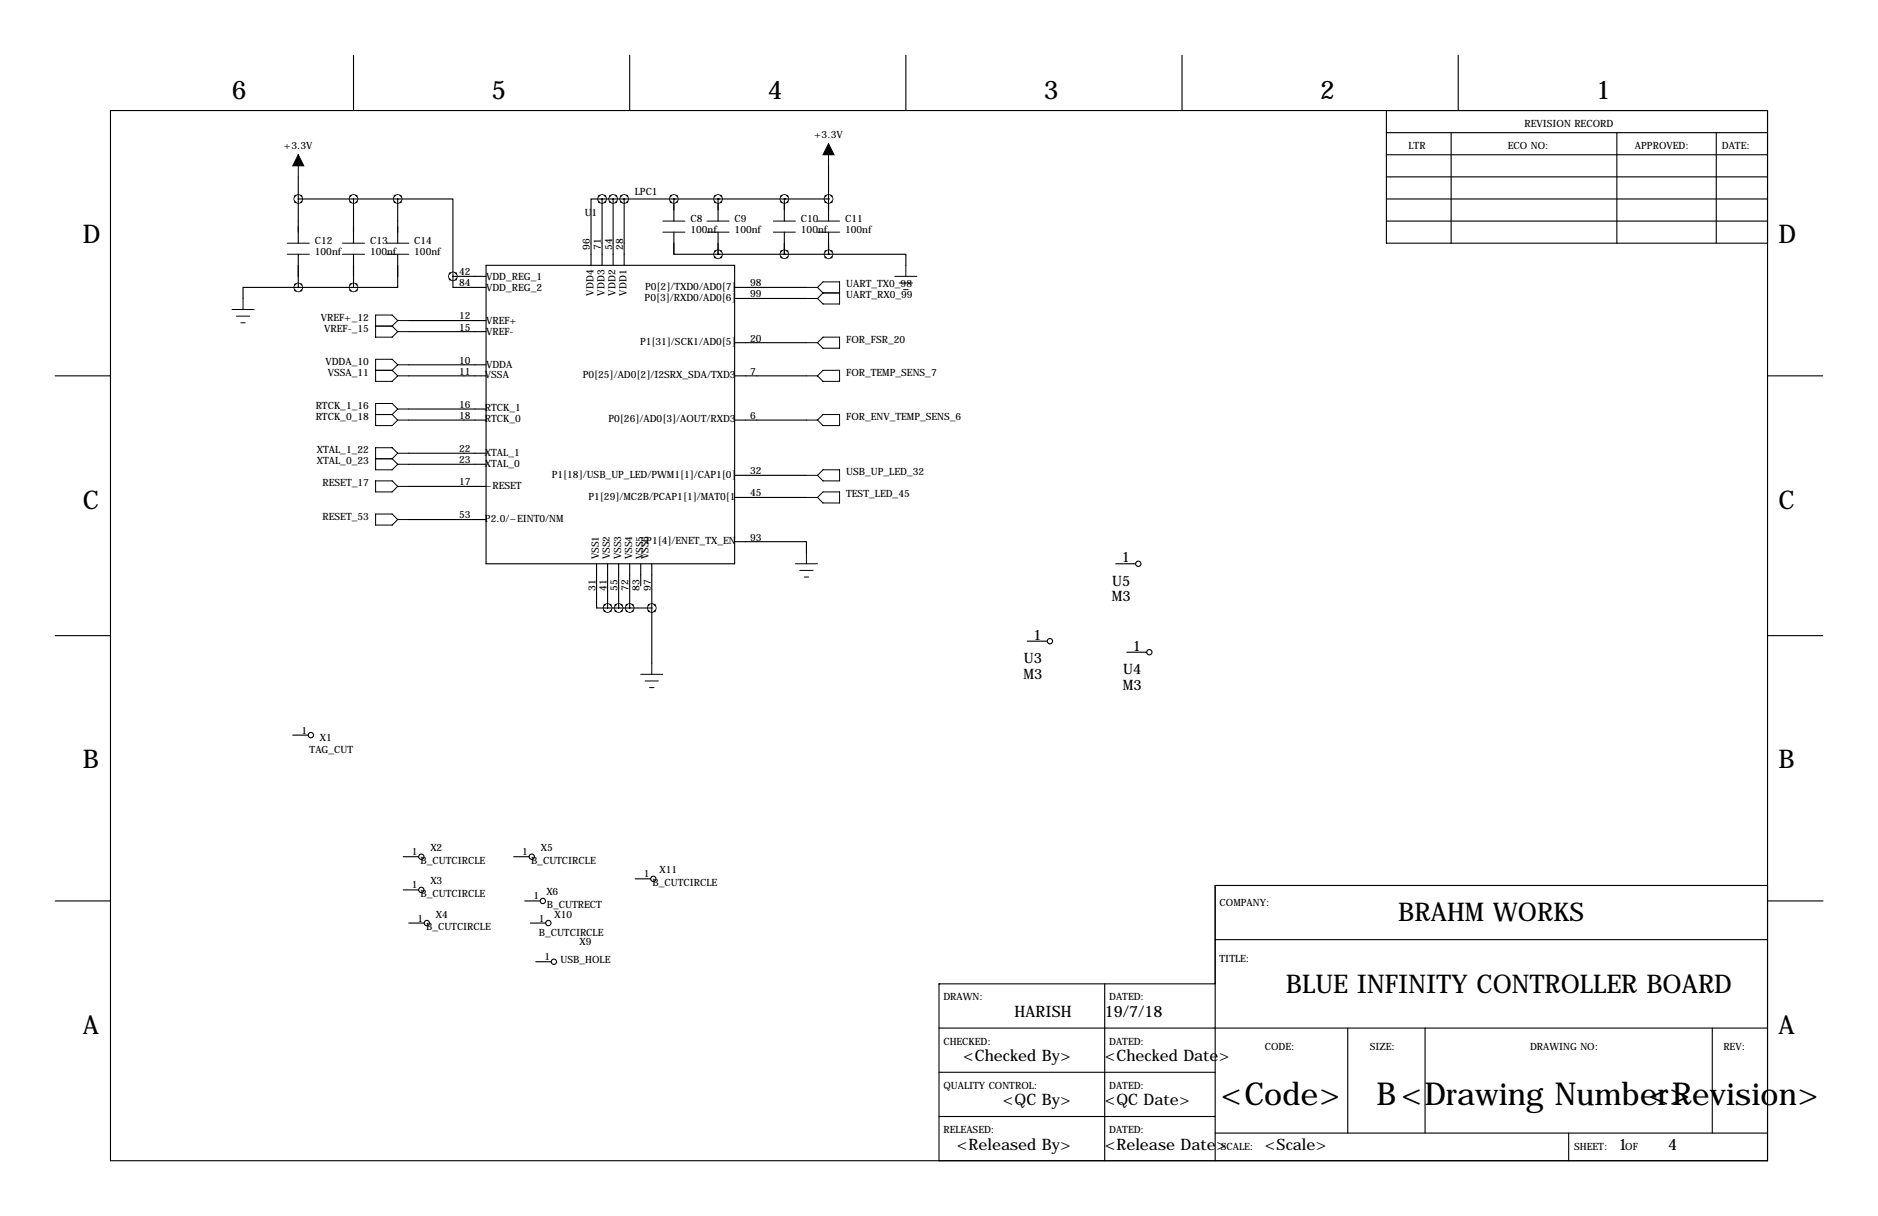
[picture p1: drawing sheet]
<svg xmlns="http://www.w3.org/2000/svg" width="432mm" height="279mm" viewBox="0 0 432 279" stroke-linecap="round" stroke-linejoin="round" font-family="sans-serif">
<g fill="none" stroke="#000" stroke-width=".25">
<path d="M81.3 12.7v12.7M144.8 12.7v12.7M208.3 12.7v12.7M271.8 12.7v12.7M335.3 12.7v12.7M25.4 25.4h381v241.3h-381zM190.5 38.1v12.7M318.8 30.5h87.6M318.8 35.6h87.6M318.8 25.4v30.5h87.6M333.7 30.5v25.4M371.8 30.5v25.4"/>
<path d="M394.6 30.5v25.4M68.6 45.7h22.8M68.6 40.6v15.3M68.6 58.4v7.6M81.3 45.7v10.2M81.3 58.4v7.6M91.4 45.7h12.7v17.8M91.4 58.4v7.6h-10.1M91.4 45.7v10.2M138.4 45.7h-2.5v15.3M138.4 45.7h52.1M138.4 45.7v15.3"/>
<path d="M141 45.7v15.3M143.5 45.7v15.3M154.9 45.7h.1M154.9 45.7v5.1M154.9 53.3v5.1h35.6M165.1 45.7h.1M165.1 58.4h.1M165.1 45.7v5.1M165.1 53.3v5.1M180.3 45.7h.1M180.3 58.4h.1M180.3 45.7v5.1"/>
<path d="M180.3 53.3v5.1M190.5 45.7h.1M190.5 58.4h.1M190.5 58.4h17.8v2.6M190.5 53.3v5.1M318.8 45.7h87.6M318.8 50.8h87.6M318.8 40.6h87.6M68.6 66h-12.7v2.6M68.6 66h12.7M94 73.7h17.8M94 76.2h17.8"/>
<path d="M104.1 63.5v2.5h7.7M104.1 63.5h7.7M111.8 61h57.1v68.5h-57.1zM168.9 66h16.5M168.9 68.6h16.5M168.9 78.7h16.5M12.7 86.4h12.7M94 86.4h17.8M94 83.8h17.8M94 94h17.8M94 96.5h17.8M168.9 86.4h16.5"/>
<path d="M168.9 96.5h16.5M406.4 86.4h12.7M94 104.1h17.8M94 106.7h17.8M94 111.8h17.8M94 119.4h17.8M168.9 109.2h16.5M168.9 114.3h16.5M137.2 129.5v10.2h2.5M139.7 129.5v10.2M139.7 139.7h10.2M142.2 129.5v10.2"/>
<path d="M144.8 129.5v10.2M147.3 129.5v5.1M149.9 129.5v22.9M168.9 124.5h16.5v2.5M256.5 129.5h4.6M12.7 146h12.7M236.2 147.3h4.6M259.1 149.9h4.6M406.4 146h12.7M67.3 168.9h3.6M92.7 196.8h3.6M118.1 196.8h3.6"/>
<path d="M12.7 207h12.7M92.7 204.5h3.6M94 212.1h3.5M120.6 207h3.6M121.9 212.1h3.6M146 201.9h3.6M279.4 215.9h127M406.4 203.5h-127v63.2M406.5 207h12.7M123.2 221h3.5M215.9 236.2h190.5M254 226.1v40.6"/>
<path d="M279.4 226.1h-63.5v40.6M309.9 236.2v24.1M327.7 236.2v24.1M393.7 236.2v24.1M215.9 246.4h63.5M215.9 256.5h63.5M279.4 260.3h127M360.7 260.3v6.4"/>
<circle cx="261.7" cy="129.5" r=".61"/>
<circle cx="241.4" cy="147.3" r=".61"/>
<circle cx="264.3" cy="149.9" r=".61"/>
<circle cx="71.5" cy="168.9" r=".61"/>
<circle cx="96.9" cy="196.8" r=".61"/>
<circle cx="122.3" cy="196.8" r=".61"/>
<circle cx="96.9" cy="204.5" r=".61"/>
<circle cx="98.1" cy="212.1" r=".61"/>
<circle cx="124.8" cy="207" r=".61"/>
<circle cx="126.1" cy="212.1" r=".61"/>
<circle cx="150.2" cy="201.9" r=".61"/>
<circle cx="127.4" cy="221" r=".61"/>
</g>
<g fill="none" stroke="#000" stroke-width=".23">
<path d="M68.6 35.6v5M190.5 33v5.1M66 55.9h5.1M66 58.4h5.1M78.7 55.9h5.1M78.7 58.4h5.1M88.9 55.9h5.1M88.9 58.4h5.1M152.4 50.8h5.1M152.4 53.3h5.1M162.6 50.8h5M162.6 53.3h5"/>
<path d="M177.8 50.8h5.1M177.8 53.3h5.1M188 50.8h5M188 53.3h5M53.3 71.1h5.1M54.4 72.6h3M55.4 74.2h1M55.9 68.6v2.5M86.4 74.9h3.8M90.2 74.9l1.2 1.3M91.4 73.7l-1.2-1.3h-3.8v5.1h3.8l1.2-1.3M91.4 76.2h2.6"/>
<path d="M91.4 73.7h2.6M91.4 73.7l-1.2 1.2M185.4 78.7h2.6M185.4 68.6h2.6M185.4 66h2.6M188 66l1.2-1.2h3.8v5h-3.8l-1.2-1.2M188 78.7l1.2-1.2h3.8v2.5h-3.8zM188 66l1.2 1.3M189.2 67.3h3.8M189.2 67.3l-1.2 1.3M205.7 63.5h5.1M206.8 65h3"/>
<path d="M207.8 66.5h1M208.3 61v2.5M86.4 95.2h3.8M86.4 85.1h3.8M90.2 85.1l1.2 1.3M90.2 95.2l1.2 1.3M91.4 96.5h2.6M91.4 94l-1.2-1.3h-3.8v5.1h3.8l1.2-1.3M91.4 86.4h2.6M91.4 83.8l-1.2-1.3h-3.8v5.1h3.8l1.2-1.2M91.4 83.8h2.6M91.4 83.8l-1.2 1.3"/>
<path d="M91.4 94h2.6M91.4 94l-1.2 1.2M185.4 96.5h2.6M185.4 86.4h2.6M188 96.5l1.2-1.3h3.8v2.6h-3.8zM188 86.4l1.2-1.3h3.8v2.5h-3.8zM86.4 110.5h3.8l1.2 1.3-1.2 1.2h-3.8zM86.4 118.1h3.8l1.2 1.3-1.2 1.3h-3.8zM86.4 105.4h3.8M90.2 105.4l1.2 1.3M91.4 104.1l-1.2-1.2h-3.8v5h3.8l1.2-1.2M91.4 111.8h2.6"/>
<path d="M91.4 104.1h2.6M91.4 104.1l-1.2 1.3M91.4 106.7h2.6M91.4 119.4h2.6M185.4 109.2h2.6M185.4 114.3h2.6M188 109.2l1.2-1.3h3.8v2.6h-3.8zM188 114.3l1.2-1.3h3.8v2.6h-3.8zM182.9 129.5h5.1M183.9 131.1h3M184.9 132.6h1M185.4 127v2.5"/>
<path d="M147.3 154.9h5.1M148.3 156.5h3.1M149.4 158h1M149.9 152.4v2.5"/>
</g>
<path d="M68.6 35.6l1.2 2.5h-2.5zM190.5 33l1.3 2.6h-2.6z" fill="#000" stroke="#000" stroke-width=".23"/>
<path d="M154.9 45.7a.07 .07 0 0 0 .1 0 .07 .07 0 0 0-.1 0zM165 45.7a.1 .1 0 0 0 .2 0 .1 .1 0 0 0-.2 0zM180.3 45.7a.07 .07 0 0 0 .1 0 .07 .07 0 0 0-.1 0zM165 58.4a.1 .1 0 0 0 .2 0 .1 .1 0 0 0-.2 0zM180.3 58.4a.07 .07 0 0 0 .1 0 .07 .07 0 0 0-.1 0zM190.4 58.4a.1 .1 0 0 0 .2 0 .1 .1 0 0 0-.2 0zM139.6 139.7a.1 .1 0 0 0 .2 0 .1 .1 0 0 0-.2 0zM142.2 139.7a.07 .07 0 0 0 .1 0 .07 .07 0 0 0-.1 0zM144.7 139.7a.1 .1 0 0 0 .2 0 .1 .1 0 0 0-.2 0zM104.1 63.5a.07 .07 0 0 0 .1 0 .07 .07 0 0 0-.1 0zM91.4 45.7a.07 .07 0 0 0 .1 0 .07 .07 0 0 0-.1 0zM81.2 45.7a.1 .1 0 0 0 .2 0 .1 .1 0 0 0-.2 0zM81.2 66a.1 .1 0 0 0 .2 0 .1 .1 0 0 0-.2 0zM68.5 66a.1 .1 0 0 0 .2 0 .1 .1 0 0 0-.2 0zM68.5 45.7a.1 .1 0 0 0 .2 0 .1 .1 0 0 0-.2 0zM138.4 45.7a.07 .07 0 0 0 .1 0 .07 .07 0 0 0-.1 0zM140.9 45.7a.07 .07 0 0 0 .1 0 .07 .07 0 0 0-.1 0zM143.4 45.7a.1 .1 0 0 0 .2 0 .1 .1 0 0 0-.2 0zM190.4 45.7a.1 .1 0 0 0 .2 0 .1 .1 0 0 0-.2 0zM149.8 139.7a.07 .07 0 0 0 .1 0 .07 .07 0 0 0-.1 0z" fill="#000" stroke="#000" stroke-width="2"/>
<g font-size="7.3">
<text x="280.7" y="254">&lt;Code&gt;</text>
<text x="316.5" y="254">B&lt;Drawing Number&gt;</text>
<text x="379" y="254">&lt;Revision&gt;</text>
</g>
<g font-size="5.9">
<text x="53.3" y="22.9">6</text>
<text x="113" y="22.9">5</text>
<text x="176.5" y="22.9">4</text>
<text x="240" y="22.9">3</text>
<text x="303.5" y="22.9">2</text>
<text x="367" y="22.9">1</text>
<text x="19" y="55.9">D</text>
<text x="408.9" y="55.9">D</text>
<text x="19" y="116.8">C</text>
<text x="408.9" y="116.8">C</text>
<text x="19" y="176.5">B</text>
<text x="408.9" y="176.5">B</text>
<text x="321.5" y="211.6">BRAHM WORKS</text>
<text x="295.7" y="228.1">BLUE INFINITY CONTROLLER BOARD</text>
<text x="19" y="237.5">A</text>
<text x="408.9" y="237.5">A</text>
</g>
<g font-size="3.6">
<text x="233.3" y="233.7">HARISH</text>
<text x="254" y="233.7">19/7/18</text>
<text x="221.4" y="243.8">&lt;Checked By&gt;</text>
<text x="254" y="243.8">&lt;Checked Date&gt;</text>
<text x="230.6" y="254">&lt;QC By&gt;</text>
<text x="254" y="254">&lt;QC Date&gt;</text>
<text x="220" y="264.2">&lt;Released By&gt;</text>
<text x="254" y="264.2">&lt;Release Date&gt;</text>
<text x="290.8" y="264.2">&lt;Scale&gt;</text>
<text x="372.1" y="264.2">1</text>
<text x="383.5" y="264.2">4</text>
</g>
<g font-size="3.3">
<text x="258" y="129.2">1</text>
<text x="255.7" y="134.6">U5</text>
<text x="255.6" y="138.2">M3</text>
<text x="237.6" y="147">1</text>
<text x="260.5" y="149.5">1</text>
<text x="235.3" y="156">M3</text>
<text x="235.4" y="152.4">U3</text>
<text x="258.3" y="154.9">U4</text>
<text x="258.2" y="158.5">M3</text>
</g>
<g font-size="2.3">
<text x="350.5" y="29.2">REVISION RECORD</text>
<text x="65.3" y="34.3">+3.3V</text>
<text x="187.2" y="31.8">+3.3V</text>
<text x="323.8" y="34.3">LTR</text>
<text x="346.7" y="34.3">ECO NO:</text>
<text x="375.9" y="34.3">APPROVED:</text>
<text x="395.9" y="34.3">DATE:</text>
<text x="146" y="44.8">LPC1</text>
<text x="134.4" y="49.5">U1</text>
<text x="158.7" y="51.1">C8</text>
<text x="158.7" y="53.4">100nf</text>
<text x="168.9" y="51.1">C9</text>
<text x="168.9" y="53.4">100nf</text>
<text x="184.1" y="51.1">C10</text>
<text x="184.1" y="53.4">100nf</text>
<text x="194.3" y="51.1">C11</text>
<text x="194.3" y="53.4">100nf</text>
<text x="72.4" y="56.1">C12</text>
<text x="72.4" y="58.5">100nf</text>
<text x="85.1" y="56.1">C13</text>
<text x="85.1" y="58.5">100nf</text>
<text x="95.2" y="56.1">C14</text>
<text x="95.2" y="58.5">100nf</text>
<text x="135.6" y="57.4" transform="rotate(-90 135.6 57.4)">96</text>
<text x="138.2" y="57.4" transform="rotate(-90 138.2 57.4)">71</text>
<text x="140.7" y="57.4" transform="rotate(-90 140.7 57.4)">54</text>
<text x="143.3" y="57.4" transform="rotate(-90 143.3 57.4)">28</text>
<text x="105.6" y="63.2">42</text>
<text x="105.6" y="65.8">84</text>
<text x="111.8" y="64.3">VDD_REG_1</text>
<text x="172.5" y="65.8">98</text>
<text x="111.8" y="66.8">VDD_REG_2</text>
<text x="136.4" y="67.9" transform="rotate(-90 136.4 67.9)">VDD4</text>
<text x="139" y="67.9" transform="rotate(-90 139 67.9)">VDD3</text>
<text x="141.5" y="67.9" transform="rotate(-90 141.5 67.9)">VDD2</text>
<text x="144.1" y="67.9" transform="rotate(-90 144.1 67.9)">VDD1</text>
<text x="148.2" y="69.1">P0[3]/RXD0/AD0[6]</text>
<text x="148.3" y="66.6">P0[2]/TXD0/AD0[7]</text>
<text x="172.5" y="68.3">99</text>
<text x="194.6" y="68.6">UART_RX0_99</text>
<text x="194.6" y="66">UART_TX0_98</text>
<text x="73.8" y="73.7">VREF+_12</text>
<text x="74.6" y="76.2">VREF-_15</text>
<text x="105.6" y="73.4">12</text>
<text x="105.6" y="75.9">15</text>
<text x="111.8" y="74.5">VREF+</text>
<text x="111.8" y="77">VREF-</text>
<text x="74.8" y="83.8">VDDA_10</text>
<text x="105.6" y="83.6">10</text>
<text x="147.2" y="79.3">P1[31]/SCK1/AD0[5]</text>
<text x="172.5" y="78.5">20</text>
<text x="194.6" y="78.7">FOR_FSR_20</text>
<text x="75.4" y="86.4">VSSA_11</text>
<text x="105.6" y="86.1">11</text>
<text x="111.5" y="86.9">VSSA</text>
<text x="111.8" y="84.6">VDDA</text>
<text x="134" y="86.9">P0[25]/AD0[2]/I2SRX_SDA/TXD3</text>
<text x="172.5" y="86.1">7</text>
<text x="194.6" y="86.4">FOR_TEMP_SENS_7</text>
<text x="72.6" y="94">RTCK_1_16</text>
<text x="105.6" y="93.7">16</text>
<text x="111.5" y="94.5">RTCK_1</text>
<text x="72.6" y="96.5">RTCK_0_18</text>
<text x="105.6" y="96.3">18</text>
<text x="111.5" y="97.1">RTCK_0</text>
<text x="139.9" y="97.1">P0[26]/AD0[3]/AOUT/RXD3</text>
<text x="172.5" y="96.3">6</text>
<text x="194.6" y="96.5">FOR_ENV_TEMP_SENS_6</text>
<text x="72.8" y="104.1">XTAL_1_22</text>
<text x="72.8" y="106.7">XTAL_0_23</text>
<text x="105.6" y="103.9">22</text>
<text x="105.6" y="106.4">23</text>
<text x="111.5" y="104.7">XTAL_1</text>
<text x="111.5" y="107.2">XTAL_0</text>
<text x="74.2" y="111.8">RESET_17</text>
<text x="105.6" y="111.5">17</text>
<text x="111.5" y="112.3">~RESET</text>
<text x="126.9" y="109.8">P1[18]/USB_UP_LED/PWM1[1]/CAP1[0]</text>
<text x="172.5" y="109">32</text>
<text x="194.6" y="109.2">USB_UP_LED_32</text>
<text x="74.2" y="119.4">RESET_53</text>
<text x="105.6" y="119.1">53</text>
<text x="111.5" y="119.9">P2.0/~EINT0/NM</text>
<text x="135.3" y="114.9">P1[29]/MC2B/PCAP1[1]/MAT0[1</text>
<text x="172.5" y="114">45</text>
<text x="194.6" y="114.3">TEST_LED_45</text>
<text x="148.6" y="125">P1[4]/ENET_TX_EN</text>
<text x="172.5" y="124.2">93</text>
<text x="137.7" y="128.5" transform="rotate(-90 137.7 128.5)">VSS1</text>
<text x="140.3" y="128.5" transform="rotate(-90 140.3 128.5)">VSS2</text>
<text x="142.8" y="128.5" transform="rotate(-90 142.8 128.5)">VSS3</text>
<text x="145.3" y="128.5" transform="rotate(-90 145.3 128.5)">VSS4</text>
<text x="147.9" y="128.5" transform="rotate(-90 147.9 128.5)">VSS5</text>
<text x="149.1" y="128.5" transform="rotate(-90 149.1 128.5)">VSS6</text>
<text x="136.9" y="135.7" transform="rotate(-90 136.9 135.7)">31</text>
<text x="139.4" y="135.7" transform="rotate(-90 139.4 135.7)">41</text>
<text x="142" y="135.7" transform="rotate(-90 142 135.7)">55</text>
<text x="144.5" y="135.7" transform="rotate(-90 144.5 135.7)">72</text>
<text x="147.1" y="135.7" transform="rotate(-90 147.1 135.7)">83</text>
<text x="149.6" y="135.7" transform="rotate(-90 149.6 135.7)">97</text>
<text x="69.3" y="168.6">1</text>
<text x="71.2" y="173.1">TAG_CUT</text>
<text x="73.5" y="170.2">X1</text>
<text x="94.7" y="196.5">1</text>
<text x="98.9" y="195.6">X2</text>
<text x="120.1" y="196.5">1</text>
<text x="124.3" y="195.6">X5</text>
<text x="96.7" y="198.5">B_CUTCIRCLE</text>
<text x="98.9" y="203.2">X3</text>
<text x="122.1" y="198.5">B_CUTCIRCLE</text>
<text x="148" y="201.6">1</text>
<text x="150" y="203.5">B_CUTCIRCLE</text>
<text x="151.6" y="200.7">X11</text>
<text x="94.7" y="204.1">1</text>
<text x="96.7" y="206.1">B_CUTCIRCLE</text>
<text x="122.6" y="206.7">1</text>
<text x="125.6" y="205.7">X6</text>
<text x="125.8" y="208.6">B_CUTRECT</text>
<text x="280.4" y="208.3">COMPANY:</text>
<text x="96" y="211.7">1</text>
<text x="98" y="213.7">B_CUTCIRCLE</text>
<text x="100.2" y="210.8">X4</text>
<text x="123.9" y="215">B_CUTCIRCLE</text>
<text x="123.9" y="211.7">1</text>
<text x="127.5" y="210.8">X10</text>
<text x="125.2" y="220.6">1</text>
<text x="128.9" y="221.3">USB_HOLE</text>
<text x="133.2" y="217.2">X9</text>
<text x="280.4" y="221">TITLE:</text>
<text x="216.9" y="229.9">DRAWN:</text>
<text x="255" y="229.9">DATED:</text>
<text x="216.9" y="240">CHECKED:</text>
<text x="255" y="240">DATED:</text>
<text x="290.8" y="241.3">CODE:</text>
<text x="315" y="241.3">SIZE:</text>
<text x="351.8" y="241.3">DRAWING NO:</text>
<text x="396.2" y="241.3">REV:</text>
<text x="216.9" y="250.2">QUALITY CONTROL:</text>
<text x="255" y="250.2">DATED:</text>
<text x="216.9" y="260.3">RELEASED:</text>
<text x="255" y="260.3">DATED:</text>
<text x="280.7" y="264.2">SCALE:</text>
<text x="361.9" y="264.2">SHEET:</text>
<text x="373.7" y="264.2">OF</text>
</g>
</svg>
